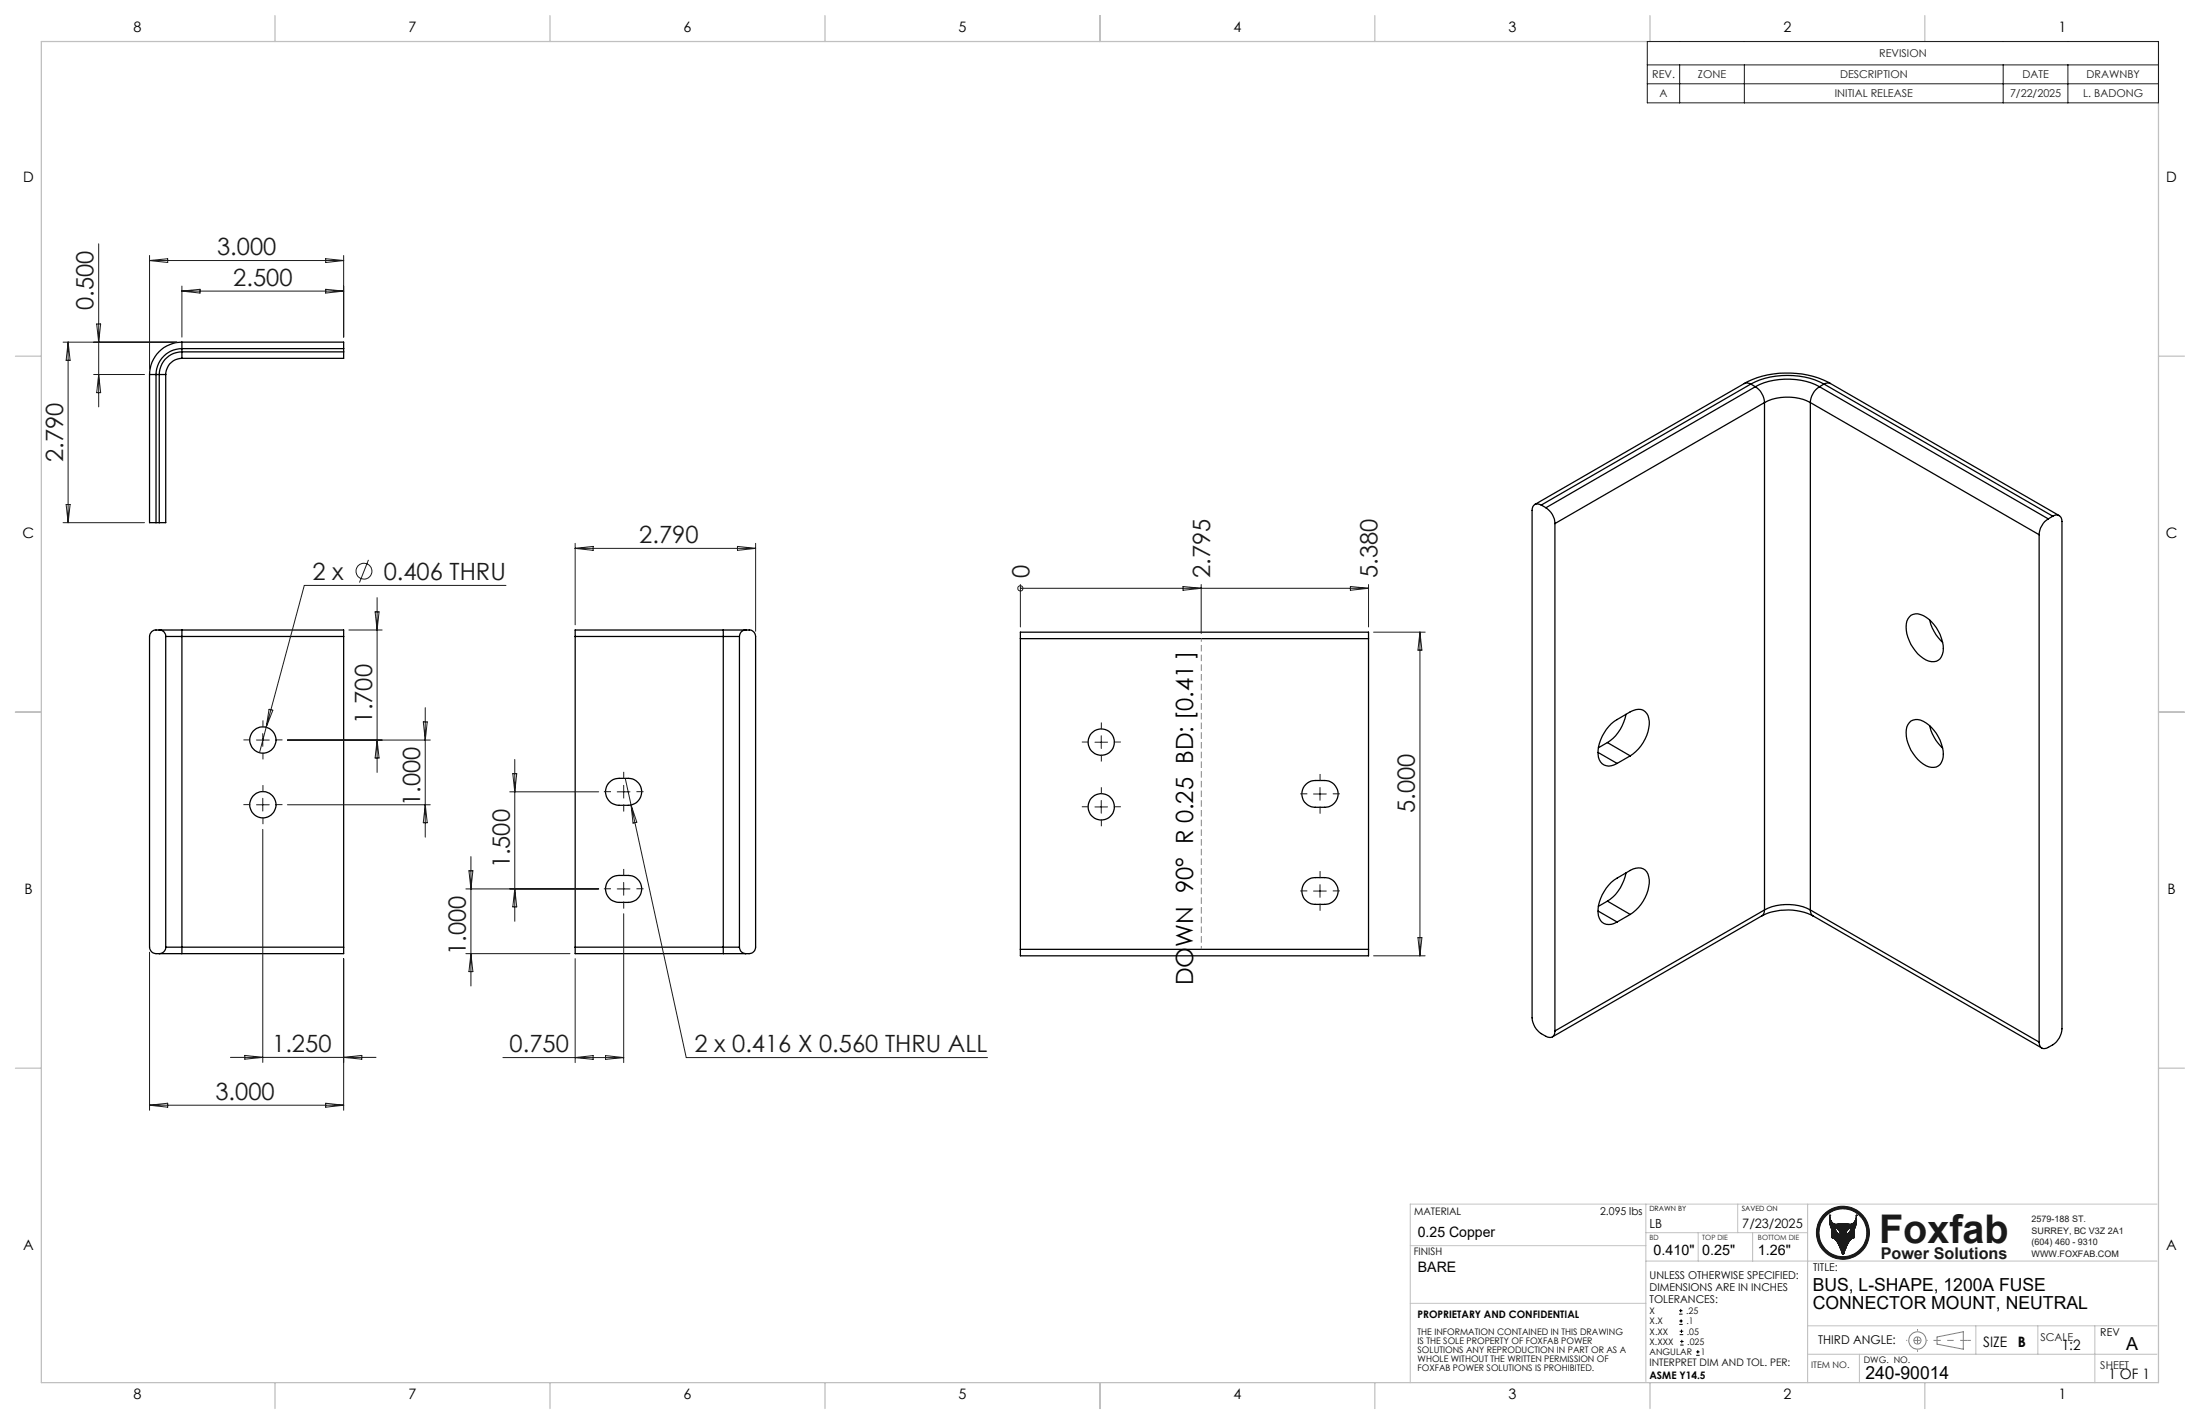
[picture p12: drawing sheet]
<svg xmlns="http://www.w3.org/2000/svg" width="432mm" height="279mm" viewBox="0 0 432 279" stroke-linecap="round" stroke-linejoin="round" font-family="sans-serif">
<g fill="none" stroke="#000" stroke-width=".25">
<path d="M29.4 73.5h1.2M29.4 73.5v29.1h1.2M30.6 73.5h.7M30.6 73.5v29.1M31.3 73.5h1.2M31.3 73.5v29.1M32.5 73.5v29.1h-1.2M35.7 68.4a5.1 5.1 0 0 0-5.1 5.1M35.7 67.1a6.4 6.4 0 0 0-6.3 6.4M35.7 67.1v1.3M35.7 67.1h31.8v1.3M35.7 70.3a3.2 3.2 0 0 0-3.2 3.2"/>
<path d="M35.7 69a4.5 4.5 0 0 0-4.4 4.5M35.7 69v1.3M35.7 68.4v.6M35.7 68.4h31.8M35.7 69h31.8M67.5 69v1.3h-31.8M67.5 68.4v.6M342.4 75.2a18.4 18.4 0 0 1 16.9 0M342.4 75.2a1.39 1.39 0 0 1 1.2 .2M342.4 75.2l-41.2 23.8M343.6 75.4a16.1 16.1 0 0 1 14.4 0M343.6 75.4l-41.1 23.7"/>
<path d="M343.6 75.4l.9 .5M344.5 75.9a4 4 0 0 1 1.8 3.1M344.5 75.9a14 14 0 0 1 12.6 0M344.5 75.9l-41.1 23.7M346.3 79a10 10 0 0 1 9 0M346.3 79l-41.1 23.7M346.3 79v99.5M355.3 79l44.9 25.9M355.3 79v99.5M357.1 75.9a4 4 0 0 0-1.8 3.1M357.1 75.9l44.9 25.9M358 75.4l44.9 25.9"/>
<path d="M358 75.4l-.9 .5M359.3 75.2a1.39 1.39 0 0 0-1.3 .2M359.3 75.2l44.9 26M302.5 99.1a1.11 1.11 0 0 0-1.3-.1 1.11 1.11 0 0 0-.5 1.2v99.5a4.2 4.2 0 0 0 3.7 3.9 1.07 1.07 0 0 0 .8-1.3M302.5 99.1l.9 .5M303.4 99.6a3.8 3.8 0 0 1 1.8 3.1M30.6 102.6h.7M305.2 102.7v99.6M400.2 104.9v99.6M402 101.8a4 4 0 0 0-1.8 3.1M402.9 101.3a1.1 1.1 0 0 1 1.3-.1 1.1 1.1 0 0 1 .5 1.1v99.6a4.1 4.1 0 0 1-3.7 3.8 1.07 1.07 0 0 1-.8-1.2M402.9 101.3l-.9 .5"/>
<path d="M31.3 123.6a1.43 1.43 0 0 0-1.9 1.3v60.9a1.45 1.45 0 0 0 1.9 1.3M31.3 123.6a1.21 1.21 0 0 1 1.2 1.3M31.3 123.6h4.4M32.5 124.9h3.2M32.5 124.9v60.9M35.7 123.6v1.3M35.7 123.6h31.8v1.3M35.7 124.9v60.9M35.7 124.9h31.8M67.5 124.9v60.9M112.9 124.9h29.1M112.9 124.9v60.9"/>
<path d="M142 124.9h3.1M142 123.6v1.3M142 123.6h4.4M142 123.6h-29.1v1.3M142 124.9v60.9M145.1 124.9v60.9M146.4 123.6a1.21 1.21 0 0 0-1.3 1.3M146.4 123.6a1.43 1.43 0 0 1 1.9 1.3v60.9a1.45 1.45 0 0 1-1.9 1.3M200.3 125.3v-1.3h68.3v1.3M200.3 125.3h68.3M200.3 125.3v61M268.6 125.3v61"/>
<path d="M374.8 121a2.18 2.18 0 0 1 2.7-.2 7.9 7.9 0 0 1 3.9 7 2.13 2.13 0 0 1-3.4 1.7 7.5 7.5 0 0 1-3.7-7.6zM378.7 121.6a8.8 8.8 0 0 0 2.6 4.4M119.4 153.7l.9-.7a5.7 5.7 0 0 1 3-.3 2.65 2.65 0 0 1 2.7 2.7 2.65 2.65 0 0 1-2.7 2.6 4.9 4.9 0 0 1-3-.3 2.67 2.67 0 0 1-.9-4zM256.3 153.9l.7-.5a5.3 5.3 0 0 1 3-.3 2.63 2.63 0 0 1 2.6 2.7 2.63 2.63 0 0 1-2.6 2.6 5.3 5.3 0 0 1-3-.3 2.62 2.62 0 0 1-.7-4.2zM313.7 147.6l3.7 2.2M315.5 145.7l4.5 2.6M315.5 145.7l-1.8 1M319.1 140.2a8.2 8.2 0 0 1-3.6 5.5M320 148.3a7.8 7.8 0 0 0 3.6-7.4 2.03 2.03 0 0 0-3.1-1.5l-.5 .3a12 12 0 0 0-4.2 2.8 7.1 7.1 0 0 0-1.9 6.6 2.25 2.25 0 0 0 3.5 .7M320 148.3l-2.6 1.5M374.8 141.8a2.34 2.34 0 0 1 3.2 .1 7.4 7.4 0 0 1 3.2 7.2 2.05 2.05 0 0 1-3.2 1.1 7.5 7.5 0 0 1-3.7-7.6zM378.7 142.4a8.8 8.8 0 0 0 2.6 4.4"/>
<path d="M119.4 172.8l.9-.8a5.7 5.7 0 0 1 3-.2 2.65 2.65 0 0 1 2.7 2.6 2.65 2.65 0 0 1-2.7 2.7 4.9 4.9 0 0 1-3-.3 2.67 2.67 0 0 1-.9-4zM256.3 173l.7-.5a5.3 5.3 0 0 1 3-.3 2.63 2.63 0 0 1 2.6 2.6 2.63 2.63 0 0 1-2.6 2.6 5.3 5.3 0 0 1-3-.2 2.62 2.62 0 0 1-.7-4.2zM313.7 178.8l3.7 2.1M315.5 176.8l4.5 2.6M315.5 176.8l-1.8 1M319.1 171.3a8.2 8.2 0 0 1-3.6 5.5M320 179.4a7.8 7.8 0 0 0 3.6-7.4 2.06 2.06 0 0 0-3.1-1.5l-.5 .3a12 12 0 0 0-4.2 2.8 7 7 0 0 0-1.9 6.6 2.23 2.23 0 0 0 3.5 .7M320 179.4l-2.6 1.5M345.8 179.7a11.6 11.6 0 0 1 10 0M345.8 179.7l-41.1 23.7M346.3 178.5a10 10 0 0 1 9 0M346.3 178.5a1.32 1.32 0 0 1-.5 1.2"/>
<path d="M346.3 178.5l-41.1 23.8M355.3 178.5a1.32 1.32 0 0 0 .5 1.2M355.3 178.5l44.9 26M355.8 179.7l45 25.9M31.3 187.1h4.4M32.5 185.8a1.26 1.26 0 0 1-1.2 1.3M32.5 185.8h3.2M35.7 185.8v1.3M35.7 185.8h31.8M67.5 185.8v1.3h-31.8M112.9 185.8v1.3h29.1M112.9 185.8h29.1"/>
<path d="M142 185.8h3.1M142 185.8v1.3M142 187.1h4.4M145.1 185.8a1.26 1.26 0 0 0 1.3 1.3M200.3 186.3v1.2h68.3v-1.2M200.3 186.3h68.3"/>
<circle cx="51.6" cy="145.2" r="2.59"/>
<circle cx="51.6" cy="157.9" r="2.59"/>
<circle cx="216.1" cy="158.3" r="2.59"/>
<circle cx="216.1" cy="145.6" r="2.59"/>
</g>
<g fill="none" stroke="#191924" stroke-width=".2">
<path d="M359.1 238.4h.1M359.1 238.4a1.5 1.5 0 0 0 1.4 1.8l1.7-.1a1.36 1.36 0 0 0 1.9-.5l.2-1.2M359.1 238.4a4.4 4.4 0 0 0 .3 2.5l.2 .3v1.6M364.3 238.4h.1M364.3 238.4a4.4 4.4 0 0 1-.2 2.5l-.2 .3v1.7l-.5 .2a6.9 6.9 0 0 0-1.5 2.9M359.6 242.8v.1M359.6 242.9l.5 .2a7.5 7.5 0 0 1 1.5 2.9M360.2 240.9a1.41 1.41 0 0 1 1 1.4 1.43 1.43 0 0 1-1-1.4zM361.6 246l.2 .1M361.6 246h.1M361.7 246.1h.1M361.7 240.1v6"/>
<path d="M361.8 246.1h.1M361.9 246l-.1 .1M361.9 246h.1M362.7 241.2l.6-.3-.1 .5a1.47 1.47 0 0 1-.9 .9l.1-.7z"/>
<circle cx="361.7" cy="241.9" r="5.2"/>
<circle cx="361.7" cy="241.9" r="4.7"/>
</g>
<circle cx="361.7" cy="241.9" r="5" fill="none" stroke="#191924" stroke-width=".5"/>
<g fill="none" stroke="#808080" stroke-width=".2">
<path d="M380.2 262.3l5.1-1v3.4l-5.1-1z"/>
<circle cx="376.3" cy="263" r=".7"/>
<circle cx="376.4" cy="263" r="1.69"/>
</g>
<path d="M386.2 263h-6.7" fill="none" stroke="#808080" stroke-width=".2" stroke-dasharray="15.2 1.3 1.3 1.3" stroke-dashoffset="13.8" stroke-linecap="butt"/>
<path d="M376.4 260.8v4.4" fill="none" stroke="#808080" stroke-width=".2" stroke-dasharray="15.2 1.3 1.3 1.3" stroke-dashoffset="14.9" stroke-linecap="butt"/>
<path d="M386.2 263h.6" fill="none" stroke="#808080" stroke-width=".2" stroke-dasharray="15.2 1.3 1.3 1.3" stroke-linecap="butt"/>
<path d="M378.3 263h-4.2" fill="none" stroke="#808080" stroke-width=".2" stroke-dasharray="15.2 1.3 1.3 1.3" stroke-dashoffset="15" stroke-linecap="butt"/>
<g fill="none" stroke="#c0c0c0" stroke-width=".2">
<path d="M323 236.3v34.8M341.1 236.3v5.6M354.8 236.3v35M423.4 236.3h-146.6v35M276.8 244.4h46.2M276.8 255.7h46.2M323 247.4h100.4M323 241.9h31.8M333.3 241.9v5.5M344 241.9v5.5M354.8 265.7h68.6M354.8 260.1h68.6"/>
<path d="M364.9 265.7v5.6M387.8 260.1v5.6M400 260.1v5.6M411.2 260.1v11.2"/>
</g>
<g fill="none" stroke="#c0c0c0" stroke-width=".25">
<path d="M8.1 8.1h415.6v263.2h-415.6zM54 3.1v5M108 3.1v5M161.9 3.1v5M215.9 3.1v5M269.8 3.1v5M323.8 3.1v5M377.8 3.1v5M3 69.9h5.1M423.7 69.9h5M3 139.7h5.1M423.7 139.7h5"/>
<path d="M3 209.6h5.1M423.7 209.6h5M54 271.3v5.1M108 271.3v5.1M161.9 271.3v5.1M215.9 271.3v5.1M269.8 271.3v5.1M323.8 271.3v5.1M377.8 271.3v5.1"/>
</g>
<path d="M362.7 241.2l.6-.3a1.45 1.45 0 0 1-1 1.4l.1-.7zM359.1 238.4v1.1l.2 1.1 .3 .6v1.7a1.08 1.08 0 0 1 .9 .6l1.1 2.6 .3-.1a6.8 6.8 0 0 1 1.6-3l.4-.1v-1.7l.4-1v-1.8a1.51 1.51 0 0 1-.5 1.5 1.51 1.51 0 0 1-1.6 .2h-.9a1.41 1.41 0 0 1-2-.7zM360.2 240.9a1.41 1.41 0 0 1 1 1.4 1.45 1.45 0 0 1-1-1.4zM357 241.9a4.7 4.7 0 0 0 9.4 0 4.7 4.7 0 0 0-9.4 0zM356.5 241.9a5.2 5.2 0 0 1 10.4 0 5.2 5.2 0 0 1-10.4 0z" fill-rule="evenodd" fill="#191924"/>
<g fill="none" stroke="#191924" stroke-width=".2">
<path d="M323.3 8.1h100.4v12.1h-100.4zM323.3 12.7h100.4M323.3 16.4h100.4M329.7 12.7v7.5M342.4 12.7v7.5M393.2 12.7v7.5M405.9 12.7v7.5M19.4 47.8v32M29.4 50.1v22.4M29.4 51.1h38.1M29.4 51.1l3.5-.3v.7zM35.7 56.1v10"/>
<path d="M35.7 57.1h31.8M35.7 57.1l3.6-.3v.7zM63.9 50.8l3.6 .3-3.6 .4zM63.9 56.8l3.6 .3-3.6 .4zM67.5 50.1v16M12.4 67.1h22.3M13.4 67.1v35.5M13.4 67.1l.4 3.6h-.8zM18.4 73.5h10M19 63.6h.8l-.4 3.5zM19.4 73.5l.4 3.5h-.8zM13 99h.8l-.4 3.6z"/>
<path d="M12.4 102.6h16M72.3 109.9l-1.7 4.4M74 117.3v34.3M99.3 114.9h-39.6l-7.5 27.8M112.9 106.6v16M112.9 107.6l3.5-.4v.8zM112.9 107.6h35.4M144.7 107.2l3.6 .4-3.6 .4zM148.3 106.6v17.3M200.3 115.4h.1M200.3 114.7v8.3M200.3 115.4h68.3"/>
<path d="M232.2 115.1l3.6 .3-3.6 .4zM235.8 114.7v9.6M265 115.1l3.6 .3-3.6 .4zM268.6 114.7v8.3M52.8 139.2l.8 .1-1.4 3.4zM68.5 123.6h6.5M73.6 120.1h.8l-.4 3.5zM83.5 138.9v25.4M269.6 124h10.1M278.7 124v63.5M278.7 124l.4 3.6h-.8zM50.3 157.9h2.5"/>
<path d="M50.3 145.2h2.5M51.6 143.9v2.5M51.6 156.6v2.5M52.2 142.7l-1.3 5M56.4 157.9h28.1M56.4 145.2h28.1M74 145.2l.4 3.5h-.8zM83.1 141.6h.8l-.4 3.6zM83.5 157.9l.4 3.5h-.8zM100 155.4h17.5M100.6 151.8h.8l-.4 3.6zM101 149v31.8"/>
<path d="M121.1 155.4h2.5M122.4 154.1v2.5M122.7 152.8l12 54.7h59.1M123.9 157.9l1.1 3.4-.8 .2zM214.9 158.3h2.5M214.9 145.6h2.5M216.1 144.4v2.5M216.1 157.1v2.5M257.8 155.8h2.5M259.1 154.5v2.5M51.6 162.7v45.8M91.4 174.4h26.1"/>
<path d="M92 170.9h.8l-.4 3.5zM92.4 168.1v25.4M101 174.4l.4 3.5h-.8zM121.1 174.4h2.5M122.4 173.1v2.5M122.4 179.3v29.2M257.8 174.8h2.5M259.1 173.6v2.5M29.4 186.8v31M67.5 188.1v29.7M91.4 187.1h20.5M92.4 187.1l.4 3.5h-.8z"/>
<path d="M112.9 188.1v20.4M269.6 187.5h10.1M278.3 184h.8l-.4 3.5zM29.4 216.9l3.5-.4v.7zM29.4 216.9h38.1M45.2 207.5h28.6M48 207.1l3.6 .4-3.6 .3zM63.9 216.5l3.6 .4-3.6 .3zM67.5 207.5l3.5-.4v.7zM98.7 207.5h23.7M112.9 207.5l3.5-.4v.8zM118.9 207.1l3.5 .4-3.5 .4z"/>
<circle cx="71.4" cy="112.1" r="1.55"/>
<circle cx="200.3" cy="115.4" r=".51"/>
</g>
<g fill="none" stroke="#000" stroke-width=".2">
<path d="M329.6 257.8h.6M329.6 257.2h.6M329.6 259.9h.7M329.6 259.2h.7M329.9 256.8v.7M330 258.9v.6M329.7 261.9h.7M329.7 261.2h.7M329.8 263.9h.6M329.8 263.2h.6M330 260.9v.6M330.1 262.9v.7"/>
<path d="M332.9 265.9h.7M332.9 265.3h.7M333.2 264.9v.7"/>
</g>
<g fill="none" stroke="#191924" stroke-width=".2" stroke-dasharray="15.2 1.3 1.3 1.3" stroke-linecap="butt">
<path d="M49.1 157.9h-1.3M49.1 145.2h-1.3M51.6 155.4v-1.4M51.6 142.7v-1.4M51.6 147.7v1.3M54.1 157.9h1.3M54.1 145.2h1.3M119.9 155.3h-1.4M122.4 152.8v-1.4M122.4 157.8v1.4M124.9 155.3h1.4M213.7 158.3h-1.4"/>
<path d="M213.7 145.6h-1.4M216.2 155.8v-1.3M216.2 143.1v-1.3M216.2 148.1v1.3M218.7 158.3h1.3M218.7 145.6h1.3M256.6 155.8h-1.4M259.1 158.3v1.3M259.1 153.3v-1.4M261.6 155.8h1.4M51.6 160.4v1.3M119.9 174.4h-1.4"/>
<path d="M122.4 171.9v-1.4M122.4 176.9v1.4M124.9 174.4h1.4M216.2 160.8v1.3M256.6 174.8h-1.4M259.1 177.3v1.4M259.1 172.3v-1.4M261.6 174.8h1.4"/>
</g>
<path d="M235.8 125.3v60.9" fill="none" stroke="#808080" stroke-width=".2" stroke-dasharray="1.3 .6" stroke-dashoffset=".6" stroke-linecap="butt"/>
<text font-size="7.8" fill="#191924" x="368.8" y="243.9">Foxfab</text>
<g font-size="4.7" fill="#191924">
<text x="42.6" y="50.1">3.000</text>
<text x="45.8" y="56.1">2.500</text>
<text x="18.4" y="60.8" transform="rotate(-90 18.4 60.8)">0.500</text>
<text x="12.4" y="90.6" transform="rotate(-90 12.4 90.6)">2.790</text>
<text x="125.5" y="106.6">2.790</text>
<text x="61.3" y="113.8">2 x</text>
<text x="75.3" y="113.8">0.406 THRU</text>
<text x="202.1" y="113.4" transform="rotate(-90 202.1 113.4)">0</text>
<text x="237.6" y="113.4" transform="rotate(-90 237.6 113.4)">2.795</text>
<text x="270.4" y="113.4" transform="rotate(-90 270.4 113.4)">5.380</text>
<text x="73" y="142" transform="rotate(-90 73 142)">1.700</text>
<text x="82.5" y="158.1" transform="rotate(-90 82.5 158.1)">1.000</text>
<text x="277.7" y="159.5" transform="rotate(-90 277.7 159.5)">5.000</text>
<text x="100" y="170.4" transform="rotate(-90 100 170.4)">1.500</text>
<text x="91.4" y="187.4" transform="rotate(-90 91.4 187.4)">1.000</text>
<text x="53.4" y="206.4">1.250</text>
<text x="100" y="206.5">0.750</text>
<text x="136.3" y="206.5">2 x 0.416 X 0.560 THRU ALL</text>
<text x="42.3" y="215.8">3.000</text>
</g>
<text font-size="4.7" x="234.2" y="193.4" transform="rotate(-90 234.2 193.4)">DOWN 90° R 0.25 BD: [0.41 ]</text>
<g font-size="3.5">
<text x="355.8" y="253.4">BUS, L-SHAPE, 1200A FUSE</text>
<text x="355.8" y="256.9">CONNECTOR MOUNT, NEUTRAL</text>
<text x="417.3" y="264.9">A</text>
<text x="366.1" y="270.6">240-90014</text>
</g>
<text font-size="3.2" fill="#191924" x="369.1" y="247.1">Power Solutions</text>
<g font-size="2.8">
<text x="26.2" y="6.3">8</text>
<text x="80.2" y="6.3">7</text>
<text x="134.2" y="6.3">6</text>
<text x="188.1" y="6.3">5</text>
<text x="242.1" y="6.3">4</text>
<text x="296.1" y="6.3">3</text>
<text x="350.1" y="6.3">2</text>
<text x="404" y="6.3">1</text>
<text x="4.5" y="35.6">D</text>
<text x="425.2" y="35.6">D</text>
<text x="4.4" y="105.5">C</text>
<text x="425.1" y="105.5">C</text>
<text x="4.8" y="175.3">B</text>
<text x="425.4" y="175.3">B</text>
<text x="4.5" y="245.2">A</text>
<text x="278.3" y="242.8">0.25 Copper</text>
<text x="425.2" y="245.2">A</text>
<text x="278.3" y="249.6">BARE</text>
<text x="324.6" y="246.3">0.410&quot;</text>
<text x="334.1" y="246.3">0.25&quot;</text>
<text x="345" y="246.3">1.26&quot;</text>
<text x="389.2" y="264.3">SIZE</text>
<text x="396" y="264.3">B</text>
<text x="404.7" y="265">1:2</text>
<text x="26.2" y="274.5">8</text>
<text x="80.2" y="274.5">7</text>
<text x="134.2" y="274.5">6</text>
<text x="188.1" y="274.5">5</text>
<text x="242.1" y="274.5">4</text>
<text x="296.1" y="274.5">3</text>
<text x="350.1" y="274.5">2</text>
<text x="404" y="274.5">1</text>
<text x="413.8" y="270.6">1 OF 1</text>
</g>
<g font-size="2.5">
<text x="323.8" y="240.9">LB</text>
<text x="342" y="240.9">7/23/2025</text>
</g>
<text font-size="2.4" x="356.9" y="263.8">THIRD ANGLE:</text>
<g font-size="2.1" fill="#191924">
<text x="368.8" y="11.2">REVISION</text>
<text x="324.3" y="15.4">REV.</text>
<text x="333.3" y="15.4">ZONE</text>
<text x="361.1" y="15.4">DESCRIPTION</text>
<text x="397" y="15.4">DATE</text>
<text x="409.5" y="15.4">DRAWNBY</text>
<text x="325.7" y="19.1">A</text>
<text x="360.1" y="19.1">INITIAL RELEASE</text>
<text x="394.5" y="19.1">7/22/2025</text>
<text x="408.9" y="19.1">L. BADONG</text>
<text x="400.5" y="263.1">SCALE</text>
<text x="412.2" y="268.7">SHEET</text>
</g>
<g font-size="2.1">
<text x="314.1" y="238.3">2.095 lbs</text>
<text x="323.8" y="251">UNLESS OTHERWISE SPECIFIED:</text>
<text x="355.9" y="249.5">TITLE:</text>
<text x="323.8" y="253.4">DIMENSIONS ARE IN INCHES</text>
<text x="323.8" y="255.7">TOLERANCES:</text>
<text x="412.2" y="262.1">REV</text>
</g>
<g font-size="2">
<text x="277.6" y="238.3">MATERIAL</text>
<text x="277.5" y="246.3">FINISH</text>
<text x="278.2" y="258.5">PROPRIETARY AND CONFIDENTIAL</text>
<text x="323.7" y="268.1">INTERPRET DIM AND TOL. PER:</text>
<text x="323.7" y="270.6">ASME Y14.5</text>
</g>
<g font-size="1.8" fill="#191924">
<text x="398.7" y="239.8">2579-188 ST.</text>
<text x="398.7" y="242.1">SURREY, BC V3Z 2A1</text>
<text x="398.7" y="244.3">(604) 460 - 9310</text>
<text x="398.7" y="246.6">WWW.FOXFAB.COM</text>
<text x="355.5" y="268.4">ITEM NO.</text>
</g>
<g font-size="1.8">
<text x="323.8" y="257.8">X</text>
<text x="331" y="257.8">.25</text>
<text x="278.2" y="261.9">THE INFORMATION CONTAINED IN THIS DRAWING</text>
<text x="278.2" y="263.6">IS THE SOLE PROPERTY OF FOXFAB POWER</text>
<text x="323.8" y="259.8">X.X</text>
<text x="323.8" y="263.9">X.XXX</text>
<text x="323.8" y="261.9">X.XX</text>
<text x="331" y="259.8">.1</text>
<text x="331.1" y="261.9">.05</text>
<text x="331.2" y="263.9">.025</text>
<text x="278.2" y="265.4">SOLUTIONS ANY REPRODUCTION IN PART OR AS A</text>
<text x="278.2" y="267.2">WHOLE WITHOUT THE WRITTEN PERMISSION OF</text>
<text x="278.2" y="268.9">FOXFAB POWER SOLUTIONS IS PROHIBITED.</text>
<text x="323.8" y="265.9">ANGULAR</text>
<text x="333.8" y="265.9">1</text>
<text x="365.8" y="267.4">DWG. NO.</text>
</g>
<g font-size="1.4">
<text x="323.7" y="237.6">DRAWN BY</text>
<text x="341.8" y="237.6">SAVED ON</text>
</g>
<g font-size="1.4" fill="#191924">
<text x="323.8" y="243.4">BD</text>
<text x="334.1" y="243.4">TOP DIE</text>
<text x="345" y="243.4">BOTTOM DIE</text>
</g>
</svg>
